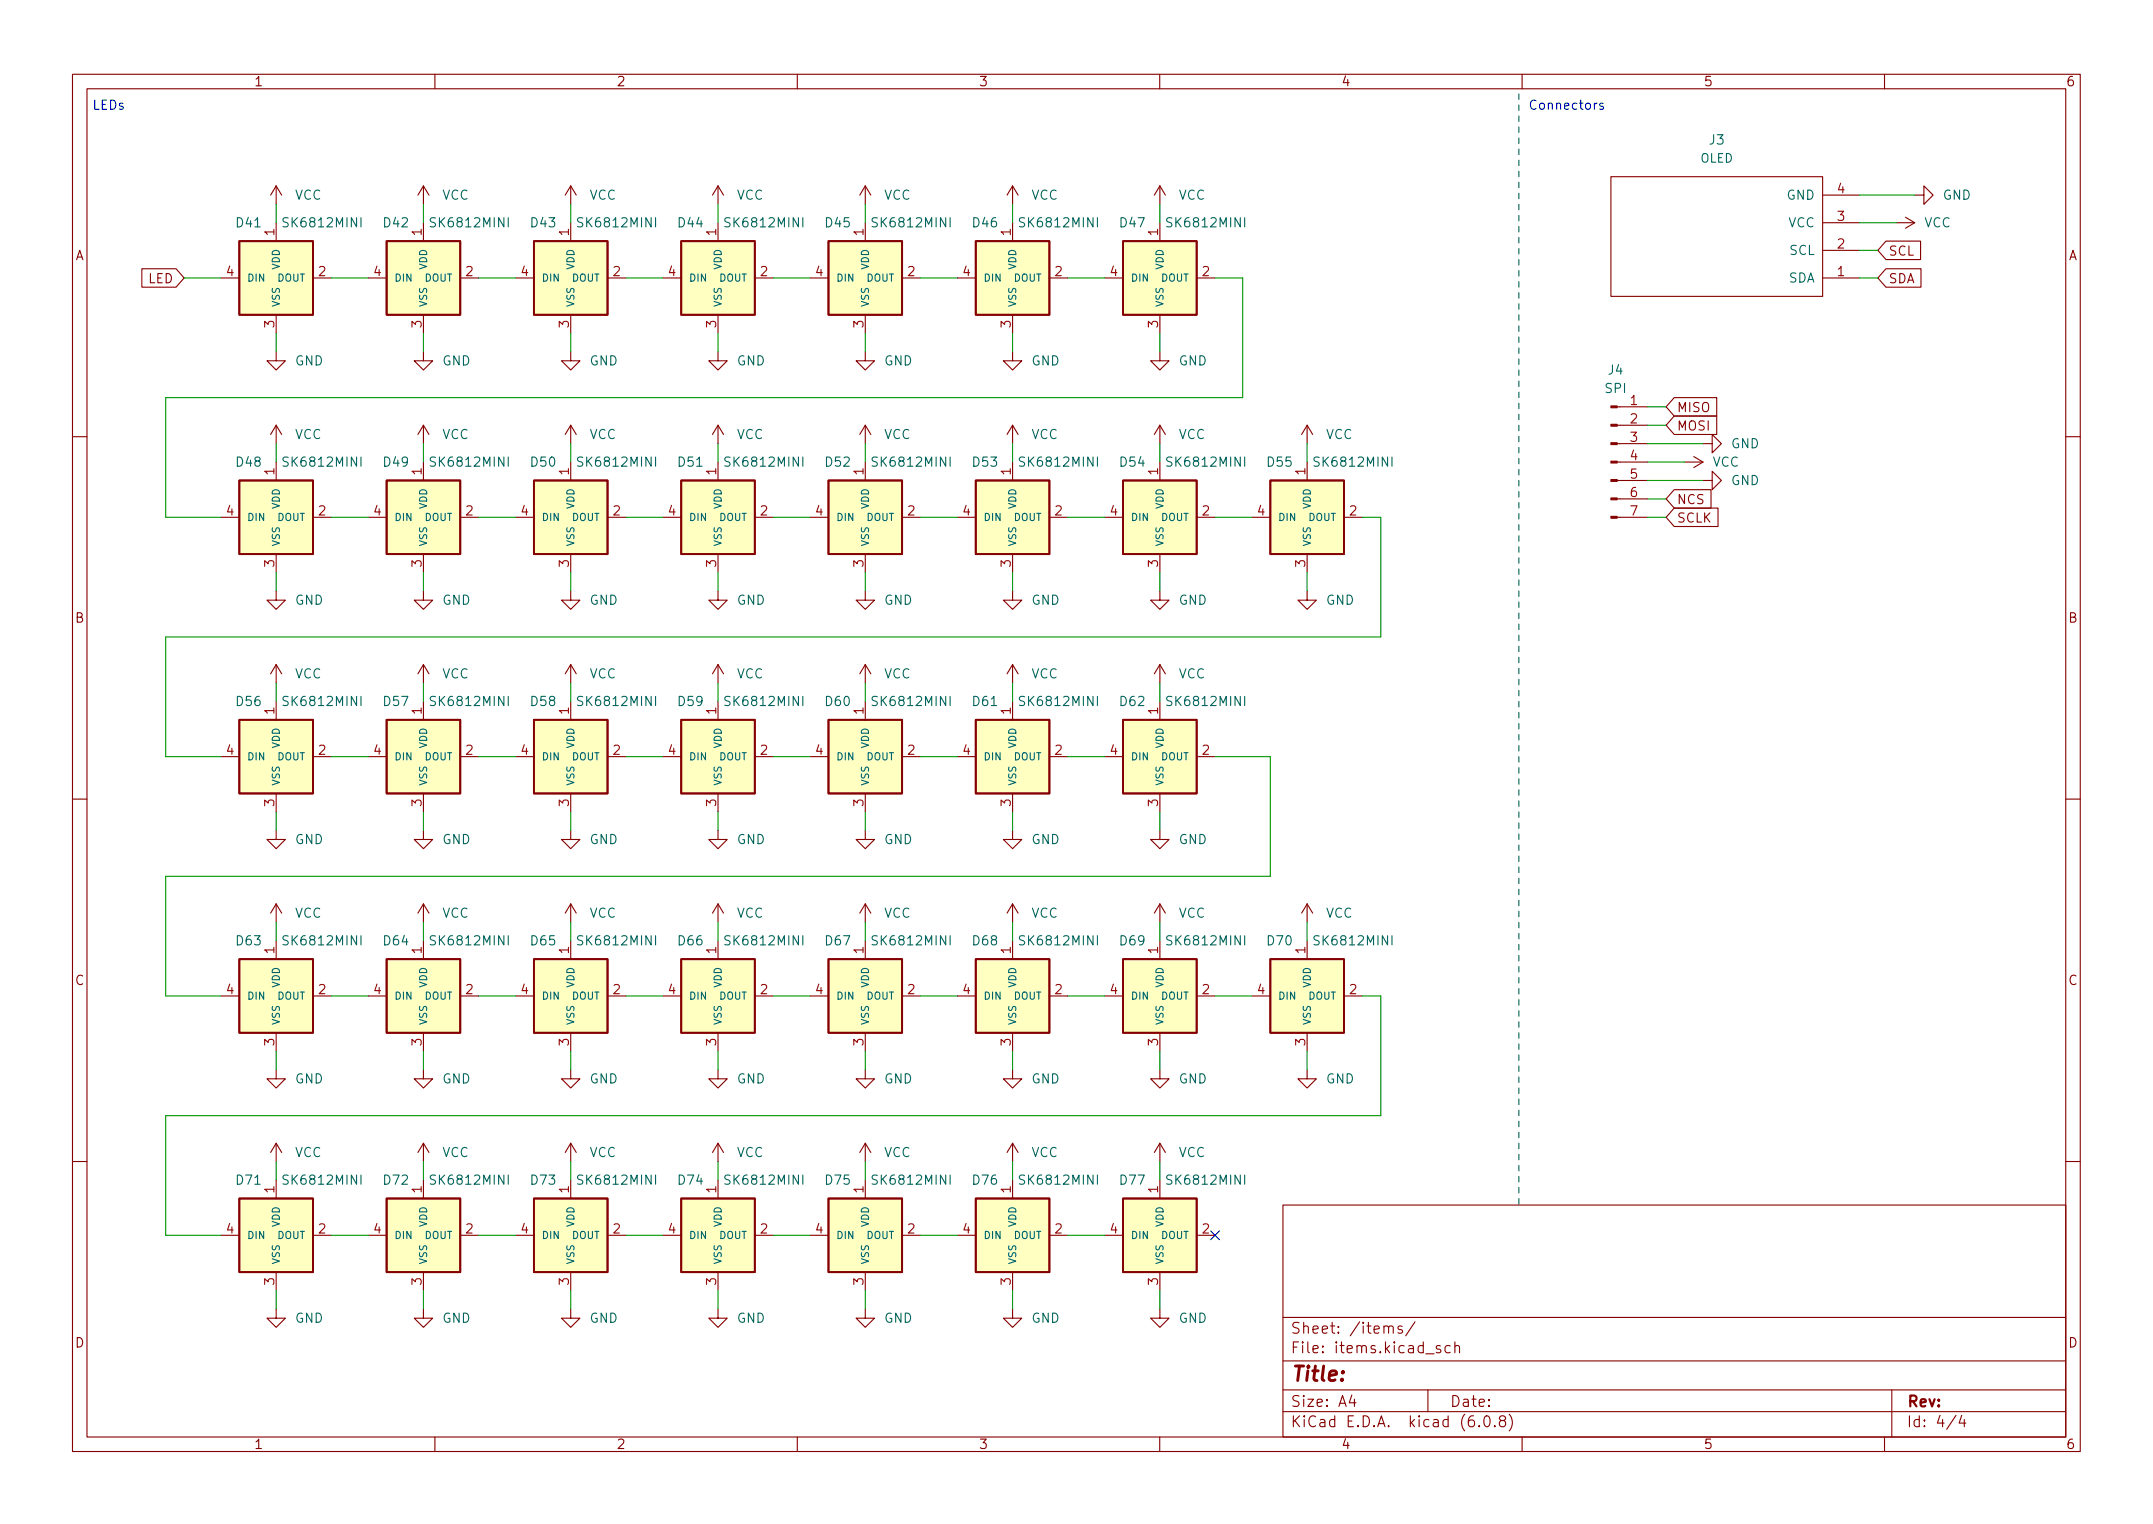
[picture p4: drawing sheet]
<svg xmlns="http://www.w3.org/2000/svg" width="297mm" height="210mm" viewBox="0 0 297 210" stroke-linecap="round" stroke-linejoin="round" font-family="sans-serif">
<g fill="none" stroke="#840000" stroke-width=".15">
<path d="M10 10.2h277v190.1h-277zM12 12.2h273v186.1h-273zM60 10.2v2M110 10.2v2M160 10.2v2M210 10.2v2M260 10.2v2M19.6 37.1h4.7l1.1 1.2-1.1 1.3h-4.7zM30.5 38.3h2.5M38.1 25.6v2.6M38.1 30.7v2.6M38.1 25.6l-.8 1.3"/>
<path d="M38.1 25.6l.8 1.3M43.2 38.3h2.5M50.8 38.3h2.5M58.4 25.6v2.6M58.4 30.7v2.6M58.4 25.6l-.7 1.3M58.4 25.6l.8 1.3M63.5 38.3h2.5M71.1 38.3h2.6M78.7 25.6v2.6M78.7 30.7v2.6M78.7 25.6l-.7 1.3"/>
<path d="M78.7 25.6l.8 1.3M83.8 38.3h2.6M91.4 38.3h2.6M99.1 25.6v2.6M99.1 30.7v2.6M99.1 25.6l-.8 1.3M99.1 25.6l.7 1.3M104.1 38.3h2.6M111.8 38.3h2.5M119.4 25.6v2.6M119.4 30.7v2.6M119.4 25.6l-.8 1.3"/>
<path d="M119.4 25.6l.7 1.3M124.5 38.3h2.5M132.1 38.3h2.5M139.7 25.6v2.6M139.7 30.7v2.6M139.7 25.6l-.8 1.3M139.7 25.6l.8 1.3M144.8 38.3h2.5M152.4 38.3h2.5M160 25.6v2.6M160 30.7v2.6M160 25.6l-.7 1.3"/>
<path d="M160 25.6l.8 1.3M165.1 38.3h2.5M222.2 24.4h29.3v16.5h-29.3zM251.5 38.3h5M251.5 30.7h5M251.5 34.5h5M251.5 26.9h5M260.2 37.1h4.8v2.5h-4.8l-1.1-1.3zM260.2 33.3h4.8v2.5h-4.8l-1.1-1.3zM261.6 30.7h2.6M262.9 30l1.3 .7M264.2 26.9h1.2v-1.3l1.3 1.3-1.3 1.3v-1.3"/>
<path d="M264.2 30.7l-1.3 .8M38.1 48.5v1.3h1.3l-1.3 1.2-1.3-1.2h1.3M38.1 43.4v2.6M38.1 58.7v2.5M38.1 58.7l-.8 1.2M38.1 58.7l.8 1.2M58.4 48.5v1.3h1.3l-1.3 1.2-1.3-1.2h1.3M58.4 43.4v2.6M58.4 58.7v2.5M58.4 58.7l-.7 1.2M58.4 58.7l.8 1.2M78.7 48.5v1.3h1.3l-1.3 1.2-1.2-1.2h1.2"/>
<path d="M78.7 58.7l-.7 1.2M78.7 43.4v2.6M78.7 58.7v2.5M78.7 58.7l.8 1.2M99.1 48.5v1.3h1.2l-1.2 1.2-1.3-1.2h1.3M99.1 43.4v2.6M99.1 58.7v2.5M99.1 58.7l-.8 1.2M99.1 58.7l.7 1.2M119.4 48.5v1.3h1.2l-1.2 1.2-1.3-1.2h1.3M119.4 43.4v2.6M119.4 58.7v2.5"/>
<path d="M119.4 58.7l-.8 1.2M119.4 58.7l.7 1.2M139.7 48.5v1.3h1.3l-1.3 1.2-1.3-1.2h1.3M139.7 43.4v2.6M139.7 58.7v2.5M139.7 58.7l-.8 1.2M139.7 58.7l.8 1.2M160 48.5v1.3h1.3l-1.3 1.2-1.3-1.2h1.3M160 43.4v2.6M160 58.7v2.5M160 58.7l-.7 1.2M160 58.7l.8 1.2"/>
<path d="M180.3 58.7v2.5M180.3 58.7l-.7 1.2M180.3 58.7l.8 1.2M223.1 58.7h4.2M223.1 56.1h4.2M231 57.4h5.8v2.5h-5.8l-1.1-1.2zM231 54.9h5.8v2.5h-5.8l-1.1-1.3zM10 60.2h2M30.5 71.4h2.5M38.1 63.7v2.6M38.1 76.4v2.6M43.2 71.4h2.5"/>
<path d="M50.8 71.4h2.5M58.4 63.7v2.6M58.4 76.4v2.6M63.5 71.4h2.5M71.1 71.4h2.6M78.7 63.7v2.6M78.7 76.4v2.6M83.8 71.4h2.6M91.4 71.4h2.6M99.1 63.7v2.6M99.1 76.4v2.6M104.1 71.4h2.6"/>
<path d="M111.8 71.4h2.5M119.4 63.7v2.6M119.4 76.4v2.6M124.5 71.4h2.5M132.1 71.4h2.5M139.7 63.7v2.6M139.7 76.4v2.6M144.8 71.4h2.5M152.4 71.4h2.5M160 63.7v2.6M160 76.4v2.6M165.1 71.4h2.5"/>
<path d="M172.7 71.4h2.6M180.3 63.7v2.6M180.3 76.4v2.6M185.4 71.4h2.6M223.1 71.4h4.2M223.1 68.8h4.2M223.1 66.3h4.2M223.1 63.7h4.2M223.1 61.2h4.2M231 70.1h6v2.5h-6l-1.1-1.2zM231 67.6h5.1v2.5h-5.1l-1.1-1.3zM232.4 63.7h2.5"/>
<path d="M233.7 63l1.2 .7M234.9 61.2h1.3v-1.3l1.3 1.3-1.3 1.3v-1.3M234.9 66.3h1.3v-1.3l1.3 1.3-1.3 1.3v-1.3M234.9 63.7l-1.2 .8M285 60.2h2M38.1 81.5v1.3h1.3l-1.3 1.3-1.3-1.3h1.3M38.1 91.7v2.5M38.1 96.8v2.5M38.1 91.7l-.8 1.3M38.1 91.7l.8 1.3M58.4 81.5v1.3h1.3l-1.3 1.3-1.3-1.3h1.3M58.4 91.7v2.5"/>
<path d="M58.4 96.8v2.5M58.4 91.7l-.7 1.3M58.4 91.7l.8 1.3M78.7 81.5v1.3h1.3l-1.3 1.3-1.2-1.3h1.2M78.7 91.7v2.5M78.7 96.8v2.5M78.7 91.7l-.7 1.3M78.7 91.7l.8 1.3M99.1 81.5v1.3h1.2l-1.2 1.3-1.3-1.3h1.3M99.1 91.7v2.5M99.1 96.8v2.5M99.1 91.7l-.8 1.3"/>
<path d="M99.1 91.7l.7 1.3M119.4 81.5v1.3h1.2l-1.2 1.3-1.3-1.3h1.3M119.4 91.7v2.5M119.4 96.8v2.5M119.4 91.7l-.8 1.3M119.4 91.7l.7 1.3M139.7 81.5v1.3h1.3l-1.3 1.3-1.3-1.3h1.3M139.7 91.7l-.8 1.3M139.7 91.7v2.5M139.7 96.8v2.5M139.7 91.7l.8 1.3M160 81.5v1.3h1.3l-1.3 1.3-1.3-1.3h1.3"/>
<path d="M160 91.7v2.5M160 96.8v2.5M160 91.7l-.7 1.3M160 91.7l.8 1.3M180.3 81.5v1.3h1.3l-1.3 1.3-1.2-1.3h1.2M10 110.2h2M30.5 104.4h2.5M38.1 114.5v1.3h1.3l-1.3 1.3-1.3-1.3h1.3M38.1 109.5v2.5M43.2 104.4h2.5M50.8 104.4h2.5M58.4 114.5v1.3h1.3l-1.3 1.3-1.3-1.3h1.3"/>
<path d="M58.4 109.5v2.5M63.5 104.4h2.5M71.1 104.4h2.6M78.7 114.5v1.3h1.3l-1.3 1.3-1.2-1.3h1.2M78.7 109.5v2.5M83.8 104.4h2.6M91.4 104.4h2.6M99.1 114.5v1.3h1.2l-1.2 1.3-1.3-1.3h1.3M99.1 109.5v2.5M104.1 104.4h2.6M111.8 104.4h2.5M119.4 114.5v1.3h1.2l-1.2 1.3-1.3-1.3h1.3"/>
<path d="M119.4 109.5v2.5M124.5 104.4h2.5M132.1 104.4h2.5M139.7 114.5v1.3h1.3l-1.3 1.3-1.3-1.3h1.3M139.7 109.5v2.5M144.8 104.4h2.5M152.4 104.4h2.5M160 114.5v1.3h1.3l-1.3 1.3-1.3-1.3h1.3M160 109.5v2.5M165.1 104.4h2.5M285 110.2h2M30.5 137.4h2.5"/>
<path d="M38.1 124.7v2.5M38.1 129.8v2.5M38.1 124.7l-.8 1.3M38.1 124.7l.8 1.3M43.2 137.4h2.5M50.8 137.4h2.5M58.4 124.7v2.5M58.4 129.8v2.5M58.4 124.7l-.7 1.3M58.4 124.7l.8 1.3M63.5 137.4h2.5M71.1 137.4h2.6"/>
<path d="M78.7 124.7v2.5M78.7 129.8v2.5M78.7 124.7l-.7 1.3M78.7 124.7l.8 1.3M83.8 137.4h2.6M91.4 137.4h2.6M99.1 124.7v2.5M99.1 129.8v2.5M99.1 124.7l-.8 1.3M99.1 124.7l.7 1.3M104.1 137.4h2.6M111.8 137.4h2.5"/>
<path d="M119.4 124.7v2.5M119.4 129.8v2.5M119.4 124.7l-.8 1.3M119.4 124.7l.7 1.3M124.5 137.4h2.5M132.1 137.4h2.5M139.7 124.7v2.5M139.7 129.8v2.5M139.7 124.7l-.8 1.3M139.7 124.7l.8 1.3M144.8 137.4h2.5M152.4 137.4h2.5"/>
<path d="M160 124.7v2.5M160 129.8v2.5M160 124.7l-.7 1.3M160 124.7l.8 1.3M165.1 137.4h2.5M172.7 137.4h2.6M180.3 124.7v2.5M180.3 129.8v2.5M180.3 124.7l-.7 1.3M180.3 124.7l.8 1.3M185.4 137.4h2.6M38.1 147.6v1.2h1.3l-1.3 1.3-1.3-1.3h1.3"/>
<path d="M38.1 157.7l-.8 1.3M38.1 142.5v2.5M38.1 157.7v2.6M38.1 157.7l.8 1.3M58.4 147.6v1.2h1.3l-1.3 1.3-1.3-1.3h1.3M58.4 142.5v2.5M58.4 157.7v2.6M58.4 157.7l-.7 1.3M58.4 157.7l.8 1.3M78.7 147.6v1.2h1.3l-1.3 1.3-1.2-1.3h1.2M78.7 142.5v2.5M78.7 157.7v2.6"/>
<path d="M78.7 157.7l-.7 1.3M78.7 157.7l.8 1.3M99.1 147.6v1.2h1.2l-1.2 1.3-1.3-1.3h1.3M99.1 142.5v2.5M99.1 157.7v2.6M99.1 157.7l-.8 1.3M99.1 157.7l.7 1.3M119.4 147.6v1.2h1.2l-1.2 1.3-1.3-1.3h1.3M119.4 157.7l-.8 1.3M119.4 142.5v2.5M119.4 157.7v2.6M119.4 157.7l.7 1.3"/>
<path d="M139.7 147.6v1.2h1.3l-1.3 1.3-1.3-1.3h1.3M139.7 142.5v2.5M139.7 157.7v2.6M139.7 157.7l-.8 1.3M139.7 157.7l.8 1.3M160 147.6v1.2h1.3l-1.3 1.3-1.3-1.3h1.3M160 142.5v2.5M160 157.7v2.6M160 157.7l-.7 1.3M160 157.7l.8 1.3M180.3 147.6v1.2h1.3l-1.3 1.3-1.2-1.3h1.2M180.3 142.5v2.5"/>
<path d="M10 160.2h2M30.5 170.4h2.5M38.1 162.8v2.5M38.1 175.5v2.5M43.2 170.4h2.5M50.8 170.4h2.5M58.4 162.8v2.5M58.4 175.5v2.5M63.5 170.4h2.5M71.1 170.4h2.6M78.7 162.8v2.5M78.7 175.5v2.5"/>
<path d="M83.8 170.4h2.6M91.4 170.4h2.6M99.1 162.8v2.5M99.1 175.5v2.5M104.1 170.4h2.6M111.8 170.4h2.5M119.4 162.8v2.5M119.4 175.5v2.5M124.5 170.4h2.5M132.1 170.4h2.5M139.7 162.8v2.5M139.7 175.5v2.5"/>
<path d="M144.8 170.4h2.5M152.4 170.4h2.5M160 162.8v2.5M160 175.5v2.5M165.1 170.4h2.5M177 166.3h108v32h-108zM285 160.2h2M38.1 180.6v1.3h1.3l-1.3 1.2-1.3-1.2h1.3M58.4 180.6v1.3h1.3l-1.3 1.2-1.3-1.2h1.3M60 198.3v2M78.7 180.6v1.3h1.3l-1.3 1.2-1.2-1.2h1.2M99.1 180.6v1.3h1.2l-1.2 1.2-1.3-1.2h1.3"/>
<path d="M110 198.3v2M119.4 180.6v1.3h1.2l-1.2 1.2-1.3-1.2h1.3M139.7 180.6v1.3h1.3l-1.3 1.2-1.3-1.2h1.3M160 198.3v2M160 180.6v1.3h1.3l-1.3 1.2-1.3-1.2h1.3M177 194.8h108M177 191.8h108M177 187.8h108M177 181.8h108M186.5 192.5l-.4 1h1M186.9 193v1M190.9 183.1a.37 .37 0 0 1 .7 0v.8"/>
<path d="M191.6 183.1l.2-.2 .3 .1 .1 .9M193.4 183l-.3-.1-.2 .2v.3l.5 .1 .1 .1-.1 .3h-.1h-.4M195.2 182.4l-1.3 1.9M197 191.8v3M198.7 185.7l-.3-.1-.3 .2 .1 .3 .5 .1 .1 .1-.1 .3h-.1h-.5M200.1 185.7l-.5-.1-.2 .3v.4l.1 .3h.1h.5M200.7 185.8a.37 .37 0 0 1 .7 0v.8M200.7 185.1v1.5M204.1 196.7v.1h-.1l.1-.1v.1M204.9 195.4a.36 .36 0 0 1 .6 .2 .77 .77 0 0 1-.4 1.2 1 1 0 0 1-.2-1.4zM206.2 196.7l.1 .1h-.1h-.1l.1-.1v.1M207.1 196l-.1-.1a.31 .31 0 0 1-.1-.3 .31 .31 0 0 1 .2-.3l.5 .1a.31 .31 0 0 1 .1 .3 .31 .31 0 0 1-.3 .3h-.3l-.2 .3v.4l.2 .1h.5l.1-.3-.1-.4-.2-.1"/>
<path d="M208.2 195.1a1.72 1.72 0 0 1 0 2.3M210 198.3v2M260 198.3v2M261 191.8v6.5M269.9 195.3l-1.3 1.9M270.6 195.3l-.3 1h.9M271 195.8v1"/>
</g>
<g fill="#ffffc2" stroke="#ffffc2" stroke-width=".14">
<path d="M134.6 33.3h10.2v10.1h-10.2z"/>
<path d="M175.3 132.3h10.1v10.2h-10.1z"/>
<path d="M134.6 165.3h10.2v10.2h-10.2z"/>
<path d="M94 33.3h10.1v10.1h-10.1z"/>
<path d="M134.6 132.3h10.2v10.2h-10.2z"/>
<path d="M154.9 132.3h10.2v10.2h-10.2z"/>
<path d="M154.9 165.3h10.2v10.2h-10.2z"/>
<path d="M114.3 165.3h10.2v10.2h-10.2z"/>
<path d="M73.7 33.3h10.1v10.1h-10.1z"/>
<path d="M33 165.3h10.2v10.2h-10.2z"/>
<path d="M114.3 66.3h10.2v10.1h-10.2z"/>
<path d="M53.3 132.3h10.2v10.2h-10.2z"/>
<path d="M114.3 132.3h10.2v10.2h-10.2z"/>
<path d="M73.7 66.3h10.1v10.1h-10.1z"/>
<path d="M114.3 33.3h10.2v10.1h-10.2z"/>
<path d="M154.9 66.3h10.2v10.1h-10.2z"/>
<path d="M154.9 33.3h10.2v10.1h-10.2z"/>
<path d="M134.6 66.3h10.2v10.1h-10.2z"/>
<path d="M94 66.3h10.1v10.1h-10.1z"/>
<path d="M175.3 66.3h10.1v10.1h-10.1z"/>
<path d="M33 66.3h10.2v10.1h-10.2z"/>
<path d="M53.3 66.3h10.2v10.1h-10.2z"/>
<path d="M33 33.3h10.2v10.1h-10.2z"/>
<path d="M53.3 33.3h10.2v10.1h-10.2z"/>
<path d="M73.7 132.3h10.1v10.2h-10.1z"/>
<path d="M94 165.3h10.1v10.2h-10.1z"/>
<path d="M73.7 165.3h10.1v10.2h-10.1z"/>
<path d="M94 132.3h10.1v10.2h-10.1z"/>
<path d="M94 99.3h10.1v10.2h-10.1z"/>
<path d="M134.6 99.3h10.2v10.2h-10.2z"/>
<path d="M154.9 99.3h10.2v10.2h-10.2z"/>
<path d="M33 132.3h10.2v10.2h-10.2z"/>
<path d="M114.3 99.3h10.2v10.2h-10.2z"/>
<path d="M33 99.3h10.2v10.2h-10.2z"/>
<path d="M73.7 99.3h10.1v10.2h-10.1z"/>
<path d="M53.3 99.3h10.2v10.2h-10.2z"/>
<path d="M53.3 165.3h10.2v10.2h-10.2z"/>
</g>
<g fill="none" stroke="#840000" stroke-width=".25">
<path d="M33 33.3h10.2v10.1h-10.2zM53.3 33.3h10.2v10.1h-10.2zM73.7 33.3h10.1v10.1h-10.1zM94 33.3h10.1v10.1h-10.1zM114.3 33.3h10.2v10.1h-10.2zM134.6 33.3h10.2v10.1h-10.2zM154.9 33.3h10.2v10.1h-10.2zM33 66.3h10.2v10.1h-10.2zM53.3 66.3h10.2v10.1h-10.2zM73.7 66.3h10.1v10.1h-10.1zM94 66.3h10.1v10.1h-10.1zM114.3 66.3h10.2v10.1h-10.2z"/>
<path d="M134.6 66.3h10.2v10.1h-10.2zM154.9 66.3h10.2v10.1h-10.2zM175.3 66.3h10.1v10.1h-10.1zM33 99.3h10.2v10.2h-10.2zM53.3 99.3h10.2v10.2h-10.2zM73.7 99.3h10.1v10.2h-10.1zM94 99.3h10.1v10.2h-10.1zM114.3 99.3h10.2v10.2h-10.2zM134.6 99.3h10.2v10.2h-10.2zM154.9 99.3h10.2v10.2h-10.2zM33 132.3h10.2v10.2h-10.2zM53.3 132.3h10.2v10.2h-10.2z"/>
<path d="M73.7 132.3h10.1v10.2h-10.1zM94 132.3h10.1v10.2h-10.1zM114.3 132.3h10.2v10.2h-10.2zM134.6 132.3h10.2v10.2h-10.2zM154.9 132.3h10.2v10.2h-10.2zM175.3 132.3h10.1v10.2h-10.1zM33 165.3h10.2v10.2h-10.2zM53.3 165.3h10.2v10.2h-10.2zM73.7 165.3h10.1v10.2h-10.1zM94 165.3h10.1v10.2h-10.1zM114.3 165.3h10.2v10.2h-10.2zM134.6 165.3h10.2v10.2h-10.2z"/>
<path d="M154.9 165.3h10.2v10.2h-10.2z"/>
</g>
<g fill="#840000" stroke="#840000" stroke-width=".15">
<path d="M222.2 71.2h.9v.3h-.9z"/>
<path d="M222.2 68.7h.9v.3h-.9z"/>
<path d="M222.2 66.2h.9v.2h-.9z"/>
<path d="M222.2 63.6h.9v.3h-.9z"/>
<path d="M222.2 61.1h.9v.2h-.9z"/>
<path d="M222.2 58.5h.9v.3h-.9z"/>
<path d="M222.2 56h.9v.3h-.9z"/>
</g>
<path d="M221.2 14.3l-.3-.1-.2 .2 .1 .2 .4 .1v.3h-.5" fill="none" stroke="#0000c2" stroke-width=".15"/>
<path d="M209.5 12.9v153.7" fill="none" stroke="#0000c2" stroke-width=".15" stroke-dasharray=".8 .8"/>
<g fill="none" stroke="#009600" stroke-width=".15">
<path d="M25.4 38.3h5.1M38.1 28.2v2.5M45.7 38.3h5.1M58.4 28.2v2.5M66 38.3h5.1M78.7 28.2v2.5M86.4 38.3h5M99.1 28.2v2.5M106.7 38.3h5.1M119.4 28.2v2.5M127 38.3h5.1M139.7 28.2v2.5"/>
<path d="M147.3 38.3h5.1M160 28.2v2.5M167.6 38.3h3.8v16.6h-148.5v16.5h7.6M256.5 38.3h2.6M256.5 26.9h7.7M256.5 34.5h2.6M256.5 30.7h5.1M38.1 46v2.5M58.4 46v2.5M78.7 46v2.5M99.1 46v2.5M119.4 46v2.5"/>
<path d="M139.7 46v2.5M160 46v2.5M227.3 58.7h2.6M227.3 56.1h2.6M38.1 61.2v2.5M38.1 79v2.5M45.7 71.4h5.1M58.4 61.2v2.5M58.4 79v2.5M66 71.4h5.1M78.7 61.2v2.5M78.7 79v2.5"/>
<path d="M86.4 71.4h5M99.1 61.2v2.5M99.1 79v2.5M106.7 71.4h5.1M119.4 61.2v2.5M119.4 79v2.5M127 71.4h5.1M139.7 61.2v2.5M139.7 79v2.5M147.3 71.4h5.1M160 61.2v2.5M160 79v2.5"/>
<path d="M167.6 71.4h5.1M180.3 61.2v2.5M180.3 79v2.5M188 71.4h2.5v16.5h-167.6v16.5h7.6M227.3 71.4h2.6M227.3 66.3h7.6M227.3 68.8h2.6M227.3 61.2h7.6M227.3 63.7h5.1M38.1 94.2v2.6M58.4 94.2v2.6M78.7 94.2v2.6"/>
<path d="M99.1 94.2v2.6M119.4 94.2v2.6M139.7 94.2v2.6M160 94.2v2.6M38.1 112v2.5M45.7 104.4h5.1M58.4 112v2.5M66 104.4h5.1M78.7 112v2.5M86.4 104.4h5M99.1 112v2.5M106.7 104.4h5.1"/>
<path d="M119.4 112v2.5M127 104.4h5.1M139.7 112v2.5M147.3 104.4h5.1M160 112v2.5M167.6 104.4h7.7v16.5h-152.4v16.5h7.6M38.1 127.2v2.6M45.7 137.4h5.1M58.4 127.2v2.6M66 137.4h5.1M78.7 127.2v2.6M86.4 137.4h5"/>
<path d="M99.1 127.2v2.6M106.7 137.4h5.1M119.4 127.2v2.6M127 137.4h5.1M139.7 127.2v2.6M147.3 137.4h5.1M160 127.2v2.6M167.6 137.4h5.1M180.3 127.2v2.6M188 137.4h2.5v16.5h-167.6v16.5h7.6M38.1 145v2.6M58.4 145v2.6"/>
<path d="M78.7 145v2.6M99.1 145v2.6M119.4 145v2.6M139.7 145v2.6M160 145v2.6M180.3 145v2.6M38.1 160.3v2.5M38.1 178v2.6M45.7 170.4h5.1M58.4 160.3v2.5M58.4 178v2.6M66 170.4h5.1"/>
<path d="M78.7 160.3v2.5M78.7 178v2.6M86.4 170.4h5M99.1 160.3v2.5M99.1 178v2.6M106.7 170.4h5.1M119.4 160.3v2.5M119.4 178v2.6M127 170.4h5.1M139.7 160.3v2.5M139.7 178v2.6M147.3 170.4h5.1"/>
<path d="M160 160.3v2.5M160 178v2.6"/>
</g>
<path d="M167 169.8l1.2 1.2M168.2 169.8l-1.2 1.2" fill="none" stroke="#000084" stroke-width=".15"/>
<text font-size="2.8" fill="#840000" x="178" y="190.6">Title:</text>
<g font-size="2.1" fill="#840000">
<text x="178" y="184">Sheet: /items/</text>
<text x="178" y="186.7">File: items.kicad_sch</text>
<text x="178" y="196.9">KiCad E.D.A. kicad (6.0.8)</text>
<text x="178" y="194.1">Size: A4</text>
<text x="200" y="194.1">Date:</text>
<text x="263" y="194.1">Rev:</text>
<text x="263" y="196.9">Id: 4/4</text>
</g>
<g font-size="1.8" fill="#840000">
<text x="35" y="11.9">1</text>
<text x="85" y="11.9">2</text>
<text x="135" y="11.9">3</text>
<text x="185" y="11.9">4</text>
<text x="235" y="11.9">5</text>
<text x="285" y="11.9">6</text>
<text x="10.3" y="35.9">A</text>
<text x="260.5" y="35.3">SCL</text>
<text x="285.3" y="35.9">A</text>
<text x="20.4" y="39.1">LED</text>
<text x="260.5" y="39.1">SDA</text>
<text x="231.3" y="59.4">MOSI</text>
<text x="231.3" y="56.9">MISO</text>
<text x="231.3" y="69.6">NCS</text>
<text x="231.3" y="72.1">SCLK</text>
<text x="10.3" y="85.9">B</text>
<text x="285.3" y="85.9">B</text>
<text x="10.3" y="135.9">C</text>
<text x="285.3" y="135.9">C</text>
<text x="10.3" y="185.9">D</text>
<text x="285.3" y="185.9">D</text>
<text x="35" y="199.9">1</text>
<text x="85" y="199.9">2</text>
<text x="135" y="199.9">3</text>
<text x="185" y="199.9">4</text>
<text x="235" y="199.9">5</text>
<text x="285" y="199.9">6</text>
</g>
<g font-size="1.8" fill="#0000c2">
<text x="12.7" y="15.1">LEDs</text>
<text x="210.8" y="15.1">Connectors</text>
</g>
<g font-size="1.8" fill="#006464">
<text x="235.9" y="19.9">J3</text>
<text x="40.7" y="27.6">VCC</text>
<text x="61" y="27.6">VCC</text>
<text x="81.3" y="27.6">VCC</text>
<text x="101.6" y="27.6">VCC</text>
<text x="121.9" y="27.6">VCC</text>
<text x="142.3" y="27.6">VCC</text>
<text x="162.6" y="27.6">VCC</text>
<text x="246.5" y="27.6">GND</text>
<text x="268" y="27.6">GND</text>
<text x="32.7" y="31.4">D41</text>
<text x="39.4" y="31.4">SK6812MINI</text>
<text x="53" y="31.4">D42</text>
<text x="59.7" y="31.4">SK6812MINI</text>
<text x="73.3" y="31.4">D43</text>
<text x="80" y="31.4">SK6812MINI</text>
<text x="93.6" y="31.4">D44</text>
<text x="100.3" y="31.4">SK6812MINI</text>
<text x="113.9" y="31.4">D45</text>
<text x="120.7" y="31.4">SK6812MINI</text>
<text x="134.3" y="31.4">D46</text>
<text x="141" y="31.4">SK6812MINI</text>
<text x="154.6" y="31.4">D47</text>
<text x="161.3" y="31.4">SK6812MINI</text>
<text x="246.7" y="31.4">VCC</text>
<text x="246.9" y="35.2">SCL</text>
<text x="265.5" y="31.4">VCC</text>
<text x="246.7" y="39">SDA</text>
<text x="40.7" y="50.4">GND</text>
<text x="61" y="50.4">GND</text>
<text x="81.3" y="50.4">GND</text>
<text x="101.6" y="50.4">GND</text>
<text x="122" y="50.4">GND</text>
<text x="142.3" y="50.4">GND</text>
<text x="162.6" y="50.4">GND</text>
<text x="221.9" y="51.7">J4</text>
<text x="221.5" y="54.2">SPI</text>
<text x="32.7" y="64.4">D48</text>
<text x="39.4" y="64.4">SK6812MINI</text>
<text x="40.7" y="60.6">VCC</text>
<text x="53" y="64.4">D49</text>
<text x="59.7" y="64.4">SK6812MINI</text>
<text x="61" y="60.6">VCC</text>
<text x="73.3" y="64.4">D50</text>
<text x="80" y="64.4">SK6812MINI</text>
<text x="81.3" y="60.6">VCC</text>
<text x="93.6" y="64.4">D51</text>
<text x="100.3" y="64.4">SK6812MINI</text>
<text x="101.6" y="60.6">VCC</text>
<text x="113.9" y="64.4">D52</text>
<text x="120.7" y="64.4">SK6812MINI</text>
<text x="121.9" y="60.6">VCC</text>
<text x="134.3" y="64.4">D53</text>
<text x="141" y="64.4">SK6812MINI</text>
<text x="142.3" y="60.6">VCC</text>
<text x="154.6" y="64.4">D54</text>
<text x="161.3" y="64.4">SK6812MINI</text>
<text x="162.6" y="60.6">VCC</text>
<text x="174.9" y="64.4">D55</text>
<text x="181.6" y="64.4">SK6812MINI</text>
<text x="182.9" y="60.6">VCC</text>
<text x="236.2" y="64.4">VCC</text>
<text x="238.8" y="61.8">GND</text>
<text x="238.8" y="66.9">GND</text>
<text x="40.7" y="83.4">GND</text>
<text x="61" y="83.4">GND</text>
<text x="81.3" y="83.4">GND</text>
<text x="101.6" y="83.4">GND</text>
<text x="122" y="83.4">GND</text>
<text x="142.3" y="83.4">GND</text>
<text x="162.6" y="83.4">GND</text>
<text x="182.9" y="83.4">GND</text>
<text x="40.7" y="93.6">VCC</text>
<text x="61" y="93.6">VCC</text>
<text x="81.3" y="93.6">VCC</text>
<text x="101.6" y="93.6">VCC</text>
<text x="121.9" y="93.6">VCC</text>
<text x="142.3" y="93.6">VCC</text>
<text x="162.6" y="93.6">VCC</text>
<text x="32.7" y="97.4">D56</text>
<text x="39.4" y="97.4">SK6812MINI</text>
<text x="53" y="97.4">D57</text>
<text x="59.7" y="97.4">SK6812MINI</text>
<text x="73.3" y="97.4">D58</text>
<text x="80" y="97.4">SK6812MINI</text>
<text x="93.6" y="97.4">D59</text>
<text x="100.3" y="97.4">SK6812MINI</text>
<text x="113.9" y="97.4">D60</text>
<text x="120.7" y="97.4">SK6812MINI</text>
<text x="134.3" y="97.4">D61</text>
<text x="141" y="97.4">SK6812MINI</text>
<text x="154.6" y="97.4">D62</text>
<text x="161.3" y="97.4">SK6812MINI</text>
<text x="40.7" y="116.5">GND</text>
<text x="61" y="116.5">GND</text>
<text x="81.3" y="116.5">GND</text>
<text x="101.6" y="116.5">GND</text>
<text x="122" y="116.5">GND</text>
<text x="142.3" y="116.5">GND</text>
<text x="162.6" y="116.5">GND</text>
<text x="32.7" y="130.4">D63</text>
<text x="39.4" y="130.4">SK6812MINI</text>
<text x="40.7" y="126.6">VCC</text>
<text x="53" y="130.4">D64</text>
<text x="59.7" y="130.4">SK6812MINI</text>
<text x="61" y="126.6">VCC</text>
<text x="73.3" y="130.4">D65</text>
<text x="80" y="130.4">SK6812MINI</text>
<text x="81.3" y="126.6">VCC</text>
<text x="93.6" y="130.4">D66</text>
<text x="100.3" y="130.4">SK6812MINI</text>
<text x="101.6" y="126.6">VCC</text>
<text x="113.9" y="130.4">D67</text>
<text x="120.7" y="130.4">SK6812MINI</text>
<text x="121.9" y="126.6">VCC</text>
<text x="134.3" y="130.4">D68</text>
<text x="141" y="130.4">SK6812MINI</text>
<text x="142.3" y="126.6">VCC</text>
<text x="154.6" y="130.4">D69</text>
<text x="161.3" y="130.4">SK6812MINI</text>
<text x="162.6" y="126.6">VCC</text>
<text x="174.9" y="130.4">D70</text>
<text x="181.6" y="130.4">SK6812MINI</text>
<text x="182.9" y="126.6">VCC</text>
<text x="40.7" y="149.5">GND</text>
<text x="61" y="149.5">GND</text>
<text x="81.3" y="149.5">GND</text>
<text x="101.6" y="149.5">GND</text>
<text x="122" y="149.5">GND</text>
<text x="142.3" y="149.5">GND</text>
<text x="162.6" y="149.5">GND</text>
<text x="182.9" y="149.5">GND</text>
<text x="40.7" y="159.6">VCC</text>
<text x="61" y="159.6">VCC</text>
<text x="81.3" y="159.6">VCC</text>
<text x="101.6" y="159.6">VCC</text>
<text x="121.9" y="159.6">VCC</text>
<text x="142.3" y="159.6">VCC</text>
<text x="162.6" y="159.6">VCC</text>
<text x="32.7" y="163.4">D71</text>
<text x="39.4" y="163.4">SK6812MINI</text>
<text x="53" y="163.4">D72</text>
<text x="59.7" y="163.4">SK6812MINI</text>
<text x="73.3" y="163.4">D73</text>
<text x="80" y="163.4">SK6812MINI</text>
<text x="93.6" y="163.4">D74</text>
<text x="100.3" y="163.4">SK6812MINI</text>
<text x="113.9" y="163.4">D75</text>
<text x="120.7" y="163.4">SK6812MINI</text>
<text x="134.3" y="163.4">D76</text>
<text x="141" y="163.4">SK6812MINI</text>
<text x="154.6" y="163.4">D77</text>
<text x="161.3" y="163.4">SK6812MINI</text>
<text x="40.7" y="182.5">GND</text>
<text x="61" y="182.5">GND</text>
<text x="81.3" y="182.5">GND</text>
<text x="101.6" y="182.5">GND</text>
<text x="122" y="182.5">GND</text>
<text x="142.3" y="182.5">GND</text>
<text x="162.6" y="182.5">GND</text>
</g>
<g font-size="1.8" fill="#a90000">
<text x="253.5" y="26.7">4</text>
<text x="37.8" y="32.5" transform="rotate(-90 37.8 32.5)">1</text>
<text x="58.2" y="32.5" transform="rotate(-90 58.2 32.5)">1</text>
<text x="78.5" y="32.5" transform="rotate(-90 78.5 32.5)">1</text>
<text x="98.8" y="32.5" transform="rotate(-90 98.8 32.5)">1</text>
<text x="119.1" y="32.5" transform="rotate(-90 119.1 32.5)">1</text>
<text x="139.4" y="32.5" transform="rotate(-90 139.4 32.5)">1</text>
<text x="159.8" y="32.5" transform="rotate(-90 159.8 32.5)">1</text>
<text x="253.5" y="34.3">2</text>
<text x="253.5" y="30.5">3</text>
<text x="31.3" y="38.1">4</text>
<text x="44" y="38.1">2</text>
<text x="51.6" y="38.1">4</text>
<text x="64.3" y="38.1">2</text>
<text x="71.9" y="38.1">4</text>
<text x="84.6" y="38.1">2</text>
<text x="92.2" y="38.1">4</text>
<text x="104.9" y="38.1">2</text>
<text x="112.5" y="38.1">4</text>
<text x="125.2" y="38.1">2</text>
<text x="132.9" y="38.1">4</text>
<text x="145.6" y="38.1">2</text>
<text x="153.2" y="38.1">4</text>
<text x="165.9" y="38.1">2</text>
<text x="253.5" y="38.1">1</text>
<text x="37.8" y="45.2" transform="rotate(-90 37.8 45.2)">3</text>
<text x="58.2" y="45.2" transform="rotate(-90 58.2 45.2)">3</text>
<text x="78.5" y="45.2" transform="rotate(-90 78.5 45.2)">3</text>
<text x="98.8" y="45.2" transform="rotate(-90 98.8 45.2)">3</text>
<text x="119.1" y="45.2" transform="rotate(-90 119.1 45.2)">3</text>
<text x="139.4" y="45.2" transform="rotate(-90 139.4 45.2)">3</text>
<text x="159.8" y="45.2" transform="rotate(-90 159.8 45.2)">3</text>
<text x="224.9" y="55.9">1</text>
<text x="224.9" y="58.4">2</text>
<text x="37.8" y="65.5" transform="rotate(-90 37.8 65.5)">1</text>
<text x="58.2" y="65.5" transform="rotate(-90 58.2 65.5)">1</text>
<text x="78.5" y="65.5" transform="rotate(-90 78.5 65.5)">1</text>
<text x="98.8" y="65.5" transform="rotate(-90 98.8 65.5)">1</text>
<text x="119.1" y="65.5" transform="rotate(-90 119.1 65.5)">1</text>
<text x="139.4" y="65.5" transform="rotate(-90 139.4 65.5)">1</text>
<text x="159.8" y="65.5" transform="rotate(-90 159.8 65.5)">1</text>
<text x="180.1" y="65.5" transform="rotate(-90 180.1 65.5)">1</text>
<text x="224.9" y="61">3</text>
<text x="224.9" y="63.5">4</text>
<text x="31.3" y="71.1">4</text>
<text x="44" y="71.1">2</text>
<text x="51.6" y="71.1">4</text>
<text x="64.3" y="71.1">2</text>
<text x="71.9" y="71.1">4</text>
<text x="84.6" y="71.1">2</text>
<text x="92.2" y="71.1">4</text>
<text x="104.9" y="71.1">2</text>
<text x="112.5" y="71.1">4</text>
<text x="125.2" y="71.1">2</text>
<text x="132.9" y="71.1">4</text>
<text x="145.6" y="71.1">2</text>
<text x="153.2" y="71.1">4</text>
<text x="165.9" y="71.1">2</text>
<text x="173.5" y="71.1">4</text>
<text x="186.2" y="71.1">2</text>
<text x="224.9" y="66">5</text>
<text x="224.9" y="68.6">6</text>
<text x="224.9" y="71.1">7</text>
<text x="37.8" y="78.2" transform="rotate(-90 37.8 78.2)">3</text>
<text x="58.2" y="78.2" transform="rotate(-90 58.2 78.2)">3</text>
<text x="78.5" y="78.2" transform="rotate(-90 78.5 78.2)">3</text>
<text x="98.8" y="78.2" transform="rotate(-90 98.8 78.2)">3</text>
<text x="119.1" y="78.2" transform="rotate(-90 119.1 78.2)">3</text>
<text x="139.4" y="78.2" transform="rotate(-90 139.4 78.2)">3</text>
<text x="159.8" y="78.2" transform="rotate(-90 159.8 78.2)">3</text>
<text x="180.1" y="78.2" transform="rotate(-90 180.1 78.2)">3</text>
<text x="37.8" y="98.5" transform="rotate(-90 37.8 98.5)">1</text>
<text x="58.2" y="98.5" transform="rotate(-90 58.2 98.5)">1</text>
<text x="78.5" y="98.5" transform="rotate(-90 78.5 98.5)">1</text>
<text x="98.8" y="98.5" transform="rotate(-90 98.8 98.5)">1</text>
<text x="119.1" y="98.5" transform="rotate(-90 119.1 98.5)">1</text>
<text x="139.4" y="98.5" transform="rotate(-90 139.4 98.5)">1</text>
<text x="159.8" y="98.5" transform="rotate(-90 159.8 98.5)">1</text>
<text x="31.3" y="104.1">4</text>
<text x="44" y="104.1">2</text>
<text x="51.6" y="104.1">4</text>
<text x="64.3" y="104.1">2</text>
<text x="71.9" y="104.1">4</text>
<text x="84.6" y="104.1">2</text>
<text x="92.2" y="104.1">4</text>
<text x="104.9" y="104.1">2</text>
<text x="112.5" y="104.1">4</text>
<text x="125.2" y="104.1">2</text>
<text x="132.9" y="104.1">4</text>
<text x="145.6" y="104.1">2</text>
<text x="153.2" y="104.1">4</text>
<text x="165.9" y="104.1">2</text>
<text x="37.8" y="111.2" transform="rotate(-90 37.8 111.2)">3</text>
<text x="58.2" y="111.2" transform="rotate(-90 58.2 111.2)">3</text>
<text x="78.5" y="111.2" transform="rotate(-90 78.5 111.2)">3</text>
<text x="98.8" y="111.2" transform="rotate(-90 98.8 111.2)">3</text>
<text x="119.1" y="111.2" transform="rotate(-90 119.1 111.2)">3</text>
<text x="139.4" y="111.2" transform="rotate(-90 139.4 111.2)">3</text>
<text x="159.8" y="111.2" transform="rotate(-90 159.8 111.2)">3</text>
<text x="37.8" y="131.6" transform="rotate(-90 37.8 131.6)">1</text>
<text x="58.2" y="131.6" transform="rotate(-90 58.2 131.6)">1</text>
<text x="78.5" y="131.6" transform="rotate(-90 78.5 131.6)">1</text>
<text x="98.8" y="131.6" transform="rotate(-90 98.8 131.6)">1</text>
<text x="119.1" y="131.6" transform="rotate(-90 119.1 131.6)">1</text>
<text x="139.4" y="131.6" transform="rotate(-90 139.4 131.6)">1</text>
<text x="159.8" y="131.6" transform="rotate(-90 159.8 131.6)">1</text>
<text x="180.1" y="131.6" transform="rotate(-90 180.1 131.6)">1</text>
<text x="31.3" y="137.2">4</text>
<text x="44" y="137.2">2</text>
<text x="51.6" y="137.2">4</text>
<text x="64.3" y="137.2">2</text>
<text x="71.9" y="137.2">4</text>
<text x="84.6" y="137.2">2</text>
<text x="92.2" y="137.2">4</text>
<text x="104.9" y="137.2">2</text>
<text x="112.5" y="137.2">4</text>
<text x="125.2" y="137.2">2</text>
<text x="132.9" y="137.2">4</text>
<text x="145.6" y="137.2">2</text>
<text x="153.2" y="137.2">4</text>
<text x="165.9" y="137.2">2</text>
<text x="173.5" y="137.2">4</text>
<text x="186.2" y="137.2">2</text>
<text x="37.8" y="144.3" transform="rotate(-90 37.8 144.3)">3</text>
<text x="58.2" y="144.3" transform="rotate(-90 58.2 144.3)">3</text>
<text x="78.5" y="144.3" transform="rotate(-90 78.5 144.3)">3</text>
<text x="98.8" y="144.3" transform="rotate(-90 98.8 144.3)">3</text>
<text x="119.1" y="144.3" transform="rotate(-90 119.1 144.3)">3</text>
<text x="139.4" y="144.3" transform="rotate(-90 139.4 144.3)">3</text>
<text x="159.8" y="144.3" transform="rotate(-90 159.8 144.3)">3</text>
<text x="180.1" y="144.3" transform="rotate(-90 180.1 144.3)">3</text>
<text x="37.8" y="164.6" transform="rotate(-90 37.8 164.6)">1</text>
<text x="58.2" y="164.6" transform="rotate(-90 58.2 164.6)">1</text>
<text x="78.5" y="164.6" transform="rotate(-90 78.5 164.6)">1</text>
<text x="98.8" y="164.6" transform="rotate(-90 98.8 164.6)">1</text>
<text x="119.1" y="164.6" transform="rotate(-90 119.1 164.6)">1</text>
<text x="139.4" y="164.6" transform="rotate(-90 139.4 164.6)">1</text>
<text x="159.8" y="164.6" transform="rotate(-90 159.8 164.6)">1</text>
<text x="31.3" y="170.2">4</text>
<text x="44" y="170.2">2</text>
<text x="51.6" y="170.2">4</text>
<text x="64.3" y="170.2">2</text>
<text x="71.9" y="170.2">4</text>
<text x="84.6" y="170.2">2</text>
<text x="92.2" y="170.2">4</text>
<text x="104.9" y="170.2">2</text>
<text x="112.5" y="170.2">4</text>
<text x="125.2" y="170.2">2</text>
<text x="132.9" y="170.2">4</text>
<text x="145.6" y="170.2">2</text>
<text x="153.2" y="170.2">4</text>
<text x="165.9" y="170.2">2</text>
<text x="37.8" y="177.3" transform="rotate(-90 37.8 177.3)">3</text>
<text x="58.2" y="177.3" transform="rotate(-90 58.2 177.3)">3</text>
<text x="78.5" y="177.3" transform="rotate(-90 78.5 177.3)">3</text>
<text x="98.8" y="177.3" transform="rotate(-90 98.8 177.3)">3</text>
<text x="119.1" y="177.3" transform="rotate(-90 119.1 177.3)">3</text>
<text x="139.4" y="177.3" transform="rotate(-90 139.4 177.3)">3</text>
<text x="159.8" y="177.3" transform="rotate(-90 159.8 177.3)">3</text>
</g>
<text font-size="1.7" fill="#006464" x="234.5" y="22.4">OLED</text>
<g font-size="1.4" fill="#006464">
<text x="34" y="38.8">DIN</text>
<text x="38.3" y="38.8">DOUT</text>
<text x="38.6" y="37.2" transform="rotate(-90 38.6 37.2)">VDD</text>
<text x="54.4" y="38.8">DIN</text>
<text x="58.6" y="38.8">DOUT</text>
<text x="58.9" y="37.2" transform="rotate(-90 58.9 37.2)">VDD</text>
<text x="74.7" y="38.8">DIN</text>
<text x="78.9" y="38.8">DOUT</text>
<text x="79.2" y="37.2" transform="rotate(-90 79.2 37.2)">VDD</text>
<text x="95" y="38.8">DIN</text>
<text x="99.2" y="38.8">DOUT</text>
<text x="99.6" y="37.2" transform="rotate(-90 99.6 37.2)">VDD</text>
<text x="115.3" y="38.8">DIN</text>
<text x="119.5" y="38.8">DOUT</text>
<text x="119.9" y="37.2" transform="rotate(-90 119.9 37.2)">VDD</text>
<text x="135.6" y="38.8">DIN</text>
<text x="139.9" y="38.8">DOUT</text>
<text x="140.2" y="37.2" transform="rotate(-90 140.2 37.2)">VDD</text>
<text x="156" y="38.8">DIN</text>
<text x="160.2" y="38.8">DOUT</text>
<text x="160.5" y="37.2" transform="rotate(-90 160.5 37.2)">VDD</text>
<text x="38.6" y="42.4" transform="rotate(-90 38.6 42.4)">VSS</text>
<text x="58.9" y="42.4" transform="rotate(-90 58.9 42.4)">VSS</text>
<text x="79.2" y="42.4" transform="rotate(-90 79.2 42.4)">VSS</text>
<text x="99.6" y="42.4" transform="rotate(-90 99.6 42.4)">VSS</text>
<text x="119.9" y="42.4" transform="rotate(-90 119.9 42.4)">VSS</text>
<text x="140.2" y="42.4" transform="rotate(-90 140.2 42.4)">VSS</text>
<text x="160.5" y="42.4" transform="rotate(-90 160.5 42.4)">VSS</text>
<text x="34" y="71.9">DIN</text>
<text x="38.3" y="71.9">DOUT</text>
<text x="38.6" y="70.2" transform="rotate(-90 38.6 70.2)">VDD</text>
<text x="54.4" y="71.9">DIN</text>
<text x="58.6" y="71.9">DOUT</text>
<text x="58.9" y="70.2" transform="rotate(-90 58.9 70.2)">VDD</text>
<text x="74.7" y="71.9">DIN</text>
<text x="78.9" y="71.9">DOUT</text>
<text x="79.2" y="70.2" transform="rotate(-90 79.2 70.2)">VDD</text>
<text x="95" y="71.9">DIN</text>
<text x="99.2" y="71.9">DOUT</text>
<text x="99.6" y="70.2" transform="rotate(-90 99.6 70.2)">VDD</text>
<text x="115.3" y="71.9">DIN</text>
<text x="119.5" y="71.9">DOUT</text>
<text x="119.9" y="70.2" transform="rotate(-90 119.9 70.2)">VDD</text>
<text x="135.6" y="71.9">DIN</text>
<text x="139.9" y="71.9">DOUT</text>
<text x="140.2" y="70.2" transform="rotate(-90 140.2 70.2)">VDD</text>
<text x="156" y="71.9">DIN</text>
<text x="160.2" y="71.9">DOUT</text>
<text x="160.5" y="70.2" transform="rotate(-90 160.5 70.2)">VDD</text>
<text x="176.3" y="71.9">DIN</text>
<text x="180.5" y="71.9">DOUT</text>
<text x="180.8" y="70.2" transform="rotate(-90 180.8 70.2)">VDD</text>
<text x="38.6" y="75.4" transform="rotate(-90 38.6 75.4)">VSS</text>
<text x="58.9" y="75.4" transform="rotate(-90 58.9 75.4)">VSS</text>
<text x="79.2" y="75.4" transform="rotate(-90 79.2 75.4)">VSS</text>
<text x="99.6" y="75.4" transform="rotate(-90 99.6 75.4)">VSS</text>
<text x="119.9" y="75.4" transform="rotate(-90 119.9 75.4)">VSS</text>
<text x="140.2" y="75.4" transform="rotate(-90 140.2 75.4)">VSS</text>
<text x="160.5" y="75.4" transform="rotate(-90 160.5 75.4)">VSS</text>
<text x="180.8" y="75.4" transform="rotate(-90 180.8 75.4)">VSS</text>
<text x="34" y="104.9">DIN</text>
<text x="38.3" y="104.9">DOUT</text>
<text x="38.6" y="103.2" transform="rotate(-90 38.6 103.2)">VDD</text>
<text x="54.4" y="104.9">DIN</text>
<text x="58.6" y="104.9">DOUT</text>
<text x="58.9" y="103.2" transform="rotate(-90 58.9 103.2)">VDD</text>
<text x="74.7" y="104.9">DIN</text>
<text x="78.9" y="104.9">DOUT</text>
<text x="79.2" y="103.2" transform="rotate(-90 79.2 103.2)">VDD</text>
<text x="95" y="104.9">DIN</text>
<text x="99.2" y="104.9">DOUT</text>
<text x="99.6" y="103.2" transform="rotate(-90 99.6 103.2)">VDD</text>
<text x="115.3" y="104.9">DIN</text>
<text x="119.5" y="104.9">DOUT</text>
<text x="119.9" y="103.2" transform="rotate(-90 119.9 103.2)">VDD</text>
<text x="135.6" y="104.9">DIN</text>
<text x="139.9" y="104.9">DOUT</text>
<text x="140.2" y="103.2" transform="rotate(-90 140.2 103.2)">VDD</text>
<text x="156" y="104.9">DIN</text>
<text x="160.2" y="104.9">DOUT</text>
<text x="160.5" y="103.2" transform="rotate(-90 160.5 103.2)">VDD</text>
<text x="38.6" y="108.5" transform="rotate(-90 38.6 108.5)">VSS</text>
<text x="58.9" y="108.5" transform="rotate(-90 58.9 108.5)">VSS</text>
<text x="79.2" y="108.5" transform="rotate(-90 79.2 108.5)">VSS</text>
<text x="99.6" y="108.5" transform="rotate(-90 99.6 108.5)">VSS</text>
<text x="119.9" y="108.5" transform="rotate(-90 119.9 108.5)">VSS</text>
<text x="140.2" y="108.5" transform="rotate(-90 140.2 108.5)">VSS</text>
<text x="160.5" y="108.5" transform="rotate(-90 160.5 108.5)">VSS</text>
<text x="34" y="137.9">DIN</text>
<text x="38.3" y="137.9">DOUT</text>
<text x="38.6" y="136.3" transform="rotate(-90 38.6 136.3)">VDD</text>
<text x="54.4" y="137.9">DIN</text>
<text x="58.6" y="137.9">DOUT</text>
<text x="58.9" y="136.3" transform="rotate(-90 58.9 136.3)">VDD</text>
<text x="74.7" y="137.9">DIN</text>
<text x="78.9" y="137.9">DOUT</text>
<text x="79.2" y="136.3" transform="rotate(-90 79.2 136.3)">VDD</text>
<text x="95" y="137.9">DIN</text>
<text x="99.2" y="137.9">DOUT</text>
<text x="99.6" y="136.3" transform="rotate(-90 99.6 136.3)">VDD</text>
<text x="115.3" y="137.9">DIN</text>
<text x="119.5" y="137.9">DOUT</text>
<text x="119.9" y="136.3" transform="rotate(-90 119.9 136.3)">VDD</text>
<text x="135.6" y="137.9">DIN</text>
<text x="139.9" y="137.9">DOUT</text>
<text x="140.2" y="136.3" transform="rotate(-90 140.2 136.3)">VDD</text>
<text x="156" y="137.9">DIN</text>
<text x="160.2" y="137.9">DOUT</text>
<text x="160.5" y="136.3" transform="rotate(-90 160.5 136.3)">VDD</text>
<text x="176.3" y="137.9">DIN</text>
<text x="180.5" y="137.9">DOUT</text>
<text x="180.8" y="136.3" transform="rotate(-90 180.8 136.3)">VDD</text>
<text x="38.6" y="141.5" transform="rotate(-90 38.6 141.5)">VSS</text>
<text x="58.9" y="141.5" transform="rotate(-90 58.9 141.5)">VSS</text>
<text x="79.2" y="141.5" transform="rotate(-90 79.2 141.5)">VSS</text>
<text x="99.6" y="141.5" transform="rotate(-90 99.6 141.5)">VSS</text>
<text x="119.9" y="141.5" transform="rotate(-90 119.9 141.5)">VSS</text>
<text x="140.2" y="141.5" transform="rotate(-90 140.2 141.5)">VSS</text>
<text x="160.5" y="141.5" transform="rotate(-90 160.5 141.5)">VSS</text>
<text x="180.8" y="141.5" transform="rotate(-90 180.8 141.5)">VSS</text>
<text x="34" y="170.9">DIN</text>
<text x="38.3" y="170.9">DOUT</text>
<text x="38.6" y="169.3" transform="rotate(-90 38.6 169.3)">VDD</text>
<text x="54.4" y="170.9">DIN</text>
<text x="58.6" y="170.9">DOUT</text>
<text x="58.9" y="169.3" transform="rotate(-90 58.9 169.3)">VDD</text>
<text x="74.7" y="170.9">DIN</text>
<text x="78.9" y="170.9">DOUT</text>
<text x="79.2" y="169.3" transform="rotate(-90 79.2 169.3)">VDD</text>
<text x="95" y="170.9">DIN</text>
<text x="99.2" y="170.9">DOUT</text>
<text x="99.6" y="169.3" transform="rotate(-90 99.6 169.3)">VDD</text>
<text x="115.3" y="170.9">DIN</text>
<text x="119.5" y="170.9">DOUT</text>
<text x="119.9" y="169.3" transform="rotate(-90 119.9 169.3)">VDD</text>
<text x="135.6" y="170.9">DIN</text>
<text x="139.9" y="170.9">DOUT</text>
<text x="140.2" y="169.3" transform="rotate(-90 140.2 169.3)">VDD</text>
<text x="156" y="170.9">DIN</text>
<text x="160.2" y="170.9">DOUT</text>
<text x="160.5" y="169.3" transform="rotate(-90 160.5 169.3)">VDD</text>
<text x="38.6" y="174.5" transform="rotate(-90 38.6 174.5)">VSS</text>
<text x="58.9" y="174.5" transform="rotate(-90 58.9 174.5)">VSS</text>
<text x="79.2" y="174.5" transform="rotate(-90 79.2 174.5)">VSS</text>
<text x="99.6" y="174.5" transform="rotate(-90 99.6 174.5)">VSS</text>
<text x="119.9" y="174.5" transform="rotate(-90 119.9 174.5)">VSS</text>
<text x="140.2" y="174.5" transform="rotate(-90 140.2 174.5)">VSS</text>
<text x="160.5" y="174.5" transform="rotate(-90 160.5 174.5)">VSS</text>
</g>
</svg>
